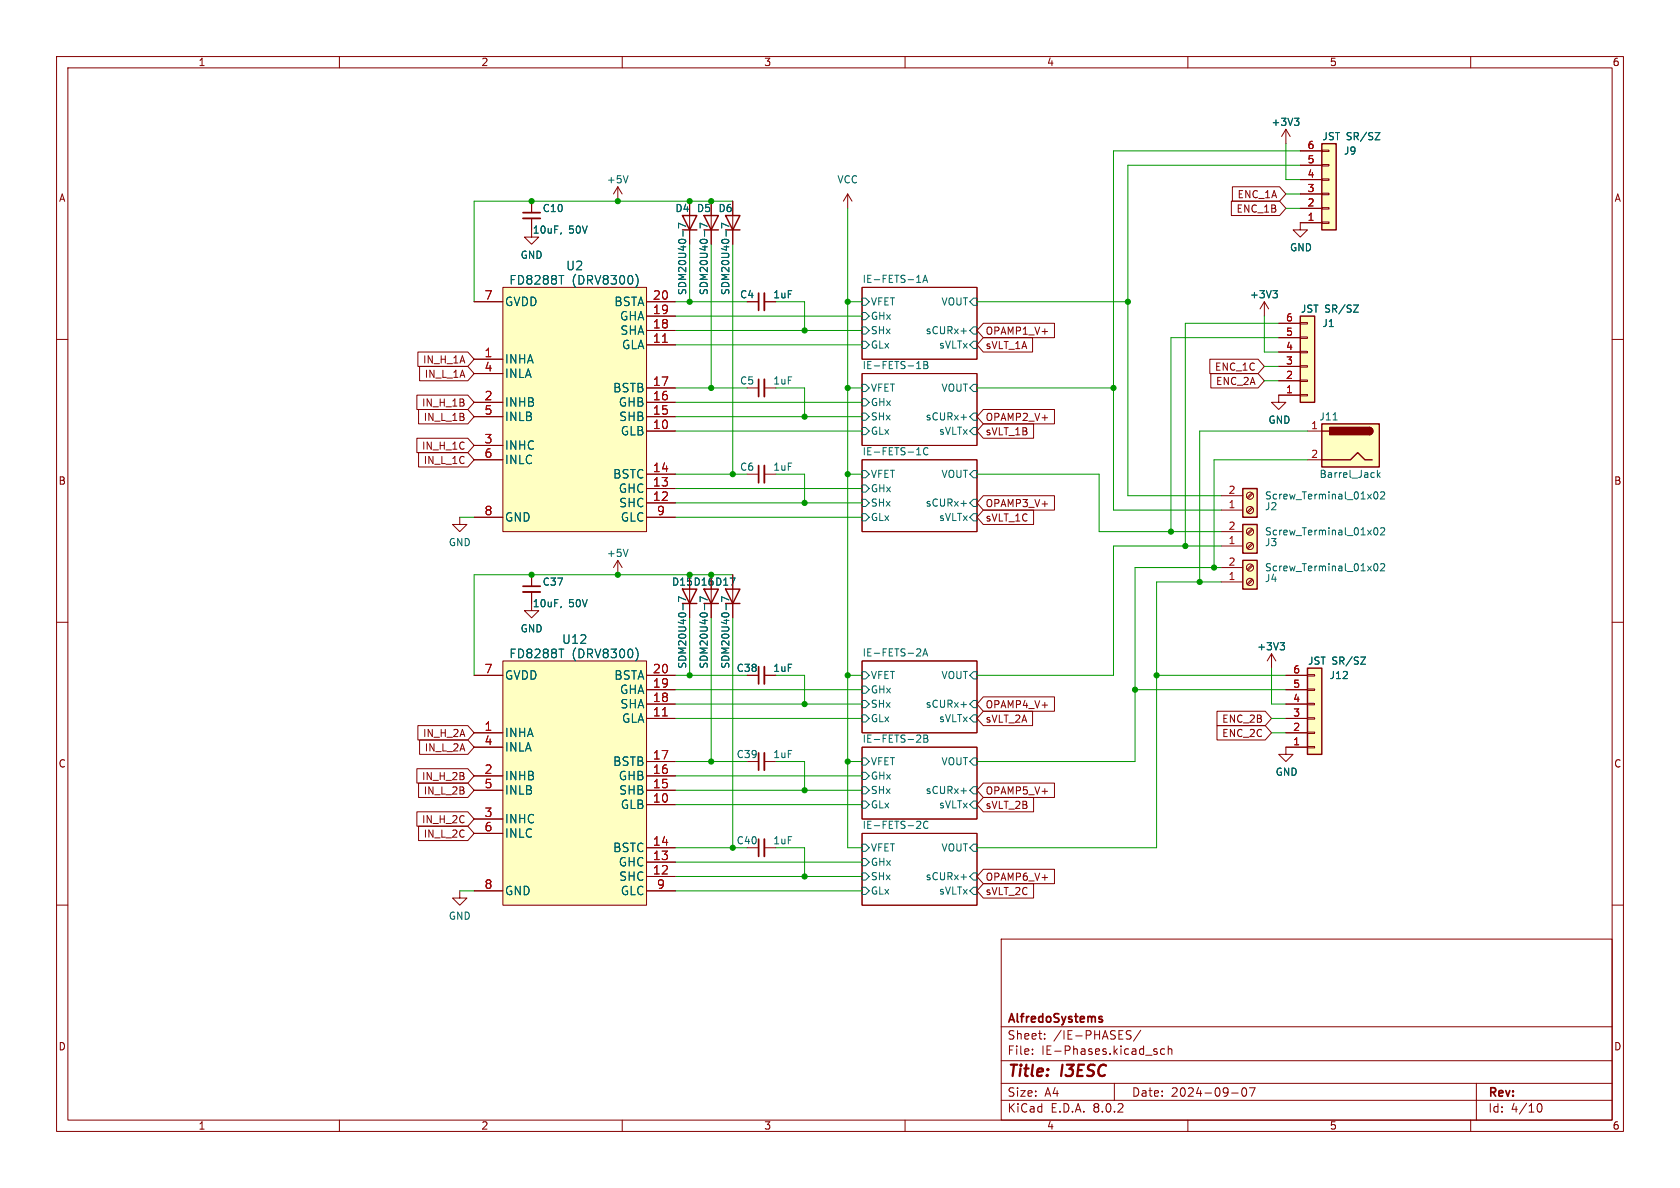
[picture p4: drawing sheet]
<svg xmlns="http://www.w3.org/2000/svg" width="297mm" height="210mm" viewBox="0 0 297 210" stroke-linecap="round" stroke-linejoin="round" font-family="sans-serif">
<g fill="none" stroke="#840000" stroke-width=".18">
<path d="M10 10h277v190h-277zM12 12h273v186h-273zM60 10v2M110 10v2M160 10v2M210 10v2M260 10v2M129.5 35.6v7.6M227.3 22.9l-.7 1.2M227.3 22.9v2.5M227.3 22.9l.8 1.2M229.9 39.4v1.2h1.2l-1.2 1.3-1.3-1.3h1.3"/>
<path d="M10 60h2M132.1 53.3h2M135.1 53.3h2.1M152.4 50.8h20.3v12.7h-20.3zM285 60h2M132.1 68.6h2M135.1 68.6h2.1M152.4 66h20.3v12.7h-20.3zM152.4 81.3h20.3v12.7h-20.3zM10 110h2M152.4 116.8h20.3v12.7h-20.3zM285 110h2"/>
<path d="M152.4 132.1h20.3v12.7h-20.3zM10 160h2M152.4 147.3h20.3v12.7h-20.3zM285 160h2M177 166h108v32h-108zM60 198v2M110 198v2M160 198v2M177 194.5h108M177 191.5h108M177 187.5h108M177 181.5h108"/>
<path d="M182.5 186.3v.1M182.5 185.5v.1M184.7 183.6v.1M184.7 182.8v.1M197 191.5v3M199.2 182.8l.6 .3 .2 .3-.3 .3-.6-.1M199.2 182.3h.8M201.7 182.1l-1.3 2M204.2 185.9l.3 .1 .1 .2-.2 .2h-.3M204.2 185.4l.3 .1M205.9 185.5l-.4-.1-.3 .3v.4l.1 .2h.6M206.5 185.5l.2-.1 .4 .1 .1 .9"/>
<path d="M206.5 184.9v1.5M210 198v2M217.7 193.2h1.2M219.7 192.4l.2-.1a.81 .81 0 0 1 .6 .6 .81 .81 0 0 1-.3 .8l-.2 .1a.81 .81 0 0 1-.3-1.4zM220.9 192.3h1l-.7 1.5M260 198v2M261 191.5v6.5M271.7 195.7l.2-.5 .2-.1a.8 .8 0 0 1 .5 .7 .8 .8 0 0 1-.5 .8l-.2-.1-.2-.5"/>
</g>
<path d="M134.1 51.8v3.1M134.1 67.1v3M194.5 179.7l.3 .1M194.5 180.2l.3 .1 .1 .2-.2 .2h-.3" fill="none" stroke="#840000" stroke-width=".3"/>
<g fill="none" stroke="#006464" stroke-width=".18">
<path d="M228.8 20.9h.8l-.4 .5M229.4 21.4l.2 .2v.3l-.2 .3M128.4 40.8v1M128.8 40l-1.2-.5v.8M152.4 52.7h.6l.7 .6-.7 .7h-.6zM152.4 55.2h.6l.7 .7-.7 .6h-.6zM152.4 57.8h.6l.7 .6-.7 .7h-.6zM162.1 49.9h.7M163.1 49.9l.5-1.2 .4 1.2M163.3 49.6h.6M169.9 58.5h1M172.1 52.7h.6v1.3h-.6l-.7-.7z"/>
<path d="M172.1 57.8h.6v1.3h-.6l-.7-.7zM152.4 60.3h.6l.7 .7-.7 .6h-.6zM152.4 67.9h.6l.7 .7-.7 .6h-.6zM152.4 70.5h.6l.7 .6-.7 .7h-.6zM152.4 73h.6l.7 .7-.7 .6h-.6zM152.4 75.6h.6l.7 .6-.7 .6h-.6zM162.1 65.2h.7M163.3 63.9h.4l.3 .2-.3 .4 .3 .1 .1 .3-.3 .3h-.5zM163.3 64.5h.4M164.1 79.3a.6 .6 0 0 0-.9 .4 .6 .6 0 0 0 .6 .7l.3-.1M169.9 73.8h1M172.1 60.3h.6v1.3h-.6l-.7-.6z"/>
<path d="M172.1 75.6h.6v1.2h-.6l-.7-.6zM172.1 67.9h.6v1.3h-.6l-.7-.6zM172.1 73h.6v1.3h-.6l-.7-.6zM152.4 83.2h.6l.7 .6-.7 .7h-.6zM152.4 85.7h.6l.7 .7-.7 .6h-.6zM152.4 88.3h.6l.7 .6-.7 .6h-.6zM152.4 90.8h.6l.7 .6-.7 .7h-.6zM162.1 80.4h.7M169.9 89h1M172.1 90.8h.6v1.3h-.6l-.7-.7zM172.1 83.2h.6v1.3h-.6l-.7-.7zM172.1 88.3h.6v1.2h-.6l-.7-.6z"/>
<path d="M152.4 118.7h.6l.7 .7-.7 .6h-.6zM162.2 114.7l.5 .1 .1 .3-.8 .9h.8M163.1 116l.5-1.3 .4 1.3M163.3 115.6h.6M172.1 118.7h.6v1.3h-.6l-.7-.6zM152.4 134h.6l.7 .6-.7 .7h-.6zM152.4 136.5h.6l.7 .7-.7 .6h-.6zM152.4 139.1h.6l.7 .6-.7 .6h-.6zM152.4 121.3h.6l.7 .6-.7 .7h-.6zM152.4 123.8h.6l.7 .7-.7 .6h-.6zM152.4 126.4h.6l.7 .6-.7 .6h-.6zM162.2 129.9l.5 .1 .1 .3-.8 .9h.8"/>
<path d="M163.3 129.9h.4l.3 .3-.3 .3 .3 .2 .1 .3-.3 .2h-.5zM163.3 130.5h.4M169.9 139.8h1M169.9 124.6h1M172.1 134h.6v1.3h-.6l-.7-.7zM172.1 139.1h.6v1.2h-.6l-.7-.6zM172.1 126.4h.6v1.2h-.6l-.7-.6zM172.1 123.8h.6v1.3h-.6l-.7-.6zM152.4 141.6h.6l.7 .6-.7 .7h-.6zM152.4 149.2h.6l.7 .7-.7 .6h-.6zM152.4 151.8h.6l.7 .6-.7 .6h-.6zM152.4 154.3h.6l.7 .6-.7 .7h-.6z"/>
<path d="M152.4 156.8h.6l.7 .7-.7 .6h-.6zM162.5 145.2l.3 .2-.1 .3-.7 .7h.8M164.1 145.3a.6 .6 0 0 0-.9 .4 .6 .6 0 0 0 .6 .7l.3-.1M169.9 155h1M172.1 141.6h.6v1.3h-.6l-.7-.7zM172.1 156.8h.6v1.3h-.6l-.7-.6zM172.1 149.2h.6v1.3h-.6l-.7-.6zM172.1 154.3h.6v1.3h-.6l-.7-.7z"/>
</g>
<path d="M128.3 38.1h2.5l-1.3 2.5zM128.3 40.6h2.5" fill="none" stroke="#840000" stroke-width=".25"/>
<path d="M135.1 51.8v3.1M135.1 67.1v3" fill="none" stroke="#840000" stroke-width=".33"/>
<path d="M231.1 118.1h2.6v15.3h-2.6z" fill="#ffffc2"/>
<path d="M227.3 119.4h3.8M231.1 119.3h1.3v.2h-1.3zM227.3 132.1h3.8M227.3 129.5h3.8M227.3 127h3.8M227.3 124.5h3.8M227.3 121.9h3.8M231.1 121.8h1.3v.2h-1.3zM231.1 124.3h1.3v.3h-1.3zM231.1 126.9h1.3v.2h-1.3zM231.1 129.4h1.3v.3h-1.3zM231.1 132h1.3v.2h-1.3z" fill="none" stroke="#840000" stroke-width=".18"/>
<path d="M231.1 118.1h2.6v15.3h-2.6z" fill="none" stroke="#840000" stroke-width=".25"/>
<path d="M240.6 116.1h.8l-.8 1.3h.8" fill="none" stroke="#006464" stroke-width=".18"/>
<path d="M233.7 25.4h2.5v15.2h-2.5z" fill="#ffffc2"/>
<g fill="none" stroke="#840000" stroke-width=".18">
<path d="M121.9 35.6v7.6M125.7 35.6v7.6M229.9 39.4h3.8M229.9 36.8h3.8M229.9 34.3h3.8M229.9 31.8h3.8M229.9 29.2h3.8M229.9 26.7h3.8M233.7 26.5h1.2v.3h-1.2zM233.7 29.1h1.2v.2h-1.2zM233.7 31.6h1.2v.3h-1.2zM233.7 34.2h1.2v.2h-1.2z"/>
<path d="M233.7 36.7h1.2v.3h-1.2zM233.7 39.2h1.2v.3h-1.2zM109.2 99.1l-.7 1.2M109.2 99.1v2.5M109.2 99.1l.8 1.2M132.1 83.8h2M135.1 83.8h2.1M125.7 101.6v7.6M224.8 115.6l-.8 1.2M224.8 115.6v2.5M224.8 115.6l.8 1.2M132.1 134.6h2"/>
<path d="M135.1 134.6h2.1M132.1 149.9h2M135.1 149.9h2.1"/>
</g>
<path d="M120.6 38.1h2.6l-1.3 2.5zM124.5 38.1h2.5l-1.3 2.5zM233.7 25.4h2.5v15.2h-2.5zM120.6 40.6h2.6M124.5 40.6h2.5M124.5 104.1h2.5l-1.3 2.6zM124.5 106.7h2.5" fill="none" stroke="#840000" stroke-width=".25"/>
<path d="M243.1 23.4h.9l-.9 1.3h.9M120.7 40.8v1M121.2 40l-1.2-.5v.8M124.6 40.8v1M125 40l-1.2-.5v.8M111 97.1l-.4 1.3M124.6 106.8v1M125 106l-1.2-.5v.8M226.3 113.6h.8l-.4 .5M226.8 114.1l.3 .2v.3l-.3 .3" fill="none" stroke="#006464" stroke-width=".18"/>
<path d="M135.1 82.3v3M135.1 133.1v3M135.1 148.3v3.1" fill="none" stroke="#840000" stroke-width=".33"/>
<path d="M134.1 82.3v3M134.1 133.1v3M134.1 148.3v3.1" fill="none" stroke="#840000" stroke-width=".3"/>
<path d="M88.9 50.8h25.4v43.2h-25.4z" fill="#ffffc2"/>
<g fill="none" stroke="#840000" stroke-width=".18">
<path d="M83.8 53.3h5.1M88.9 50.8h25.4v43.2h-25.4zM114.3 58.4h5.1M114.3 55.9h5.1M114.3 53.3h5.1M83.8 63.5h5.1M83.8 73.7h5.1M83.8 71.1h5.1M83.8 78.7h5.1M83.8 66h5.1M114.3 76.2h5.1M114.3 61h5.1"/>
<path d="M114.3 73.7h5.1M114.3 71.1h5.1M114.3 68.6h5.1M83.8 81.3h5.1M83.8 91.4h5.1M114.3 88.9h5.1M114.3 86.4h5.1M114.3 83.8h5.1M114.3 91.4h5.1M121.9 101.6v7.6M227.3 132.1v1.3h1.3l-1.3 1.2-1.2-1.2h1.2M81.3 157.5v1.3h1.2l-1.2 1.2-1.3-1.2h1.3"/>
</g>
<path d="M117.1 60.5h.9" fill="none" stroke="#a90000" stroke-width=".18"/>
<path d="M98.8 48.7h.9M112.4 48.5a1.75 1.75 0 0 1 0 2.3M120.7 106.8v1M121.2 106l-1.2-.5v.8" fill="none" stroke="#006464" stroke-width=".18"/>
<path d="M120.6 104.1h2.6l-1.3 2.6zM120.6 106.7h2.6" fill="none" stroke="#840000" stroke-width=".25"/>
<path d="M88.9 116.8h25.4v43.2h-25.4z" fill="#ffffc2"/>
<g fill="none" stroke="#840000" stroke-width=".18">
<path d="M109.2 33l-.7 1.3M109.2 33v2.6M109.2 33l.8 1.3M149.9 34.3l-.8 1.3M149.9 34.3v2.5M149.9 34.3l.7 1.3M83.8 119.4h5.1M88.9 116.8h25.4v43.2h-25.4zM94 104.6v3.4h1.2l-1.2 1.2-1.3-1.2h1.3M94 101.6v2M114.3 119.4h5.1M129.5 101.6v7.6"/>
<path d="M132.1 119.4h2M135.1 119.4h2.1M83.8 129.5h5.1M83.8 139.7h5.1M83.8 137.2h5.1M83.8 132.1h5.1M114.3 127h5.1M114.3 139.7h5.1M114.3 137.2h5.1M114.3 134.6h5.1M114.3 124.5h5.1M114.3 121.9h5.1"/>
<path d="M83.8 144.8h5.1M83.8 147.3h5.1M83.8 157.5h5.1M114.3 142.2h5.1M114.3 154.9h5.1M114.3 152.4h5.1M114.3 149.9h5.1M114.3 157.5h5.1"/>
</g>
<path d="M117.1 126.6h.9" fill="none" stroke="#a90000" stroke-width=".18"/>
<path d="M111 31.1l-.4 1.2M99.2 107.2l-.1 .2M112.4 114.5a1.75 1.75 0 0 1 0 2.3M128.4 106.8v1M128.8 106l-1.2-.5v.8" fill="none" stroke="#006464" stroke-width=".18"/>
<path d="M92.5 104.6h3M135.1 117.9v3" fill="none" stroke="#840000" stroke-width=".33"/>
<path d="M92.5 103.6h3M134.1 117.9v3" fill="none" stroke="#840000" stroke-width=".3"/>
<path d="M128.3 104.1h2.5l-1.3 2.6zM128.3 106.7h2.5" fill="none" stroke="#840000" stroke-width=".25"/>
<path d="M233.7 74.9h10.1v7.7h-10.1z" fill="#ffffc2"/>
<path d="M233.7 74.9h10.1v7.7h-10.1zM233.7 76.2h1.2M242.1 75.6a.64 .64 0 0 1 .6 .6 .64 .64 0 0 1-.6 .6M233.7 81.3h5.1l1.2-1.3 1.3 1.3h1.3" fill="none" stroke="#840000" stroke-width=".25"/>
<g fill="#840000" stroke="#840000" stroke-width=".25">
<path d="M242.1 75.6a.64 .64 0 0 1 .6 .6 .64 .64 0 0 1-.6 .6z"/>
<path d="M235.1 75.6h7v1.2h-7z"/>
</g>
<path d="M231.1 76.2h2.6M231.1 81.3h2.6" fill="none" stroke="#840000" stroke-width=".18"/>
<path d="M235.7 74.2h.7M243.5 83.1v1.3M243.6 83.9l.4 .5M244 83.6l-.5 .4" fill="none" stroke="#006464" stroke-width=".18"/>
<path d="M219.7 92.7h2.5v5.1h-2.5z" fill="#ffffc2"/>
<path d="M219.7 92.7h2.5v5.1h-2.5z" fill="none" stroke="#840000" stroke-width=".25"/>
<g fill="none" stroke="#840000" stroke-width=".18">
<path d="M215.9 96.5h3.8M215.9 94h3.8M221.3 93.5l-.9 .8M221.3 96l-.9 .9M221.5 93.6l-.9 .9M221.5 96.2l-.9 .8"/>
<circle cx="221" cy="94" r=".63"/>
<circle cx="221" cy="96.5" r=".63"/>
</g>
<path d="M243 93.4l.2-.1a.68 .68 0 0 1 .4 .6 .68 .68 0 0 1-.4 .7l-.2-.2-.1-.3zM244.1 93.4l.5-.1 .2 .4-.8 .9h.8" fill="none" stroke="#006464" stroke-width=".18"/>
<path d="M219.7 86.4h2.5v5h-2.5z" fill="#ffffc2"/>
<path d="M219.7 86.4h2.5v5h-2.5z" fill="none" stroke="#840000" stroke-width=".25"/>
<g fill="none" stroke="#840000" stroke-width=".18">
<path d="M215.9 90.2h3.8M215.9 87.6h3.8M221.3 87.1l-.9 .9M221.3 89.7l-.9 .8M221.5 87.3l-.9 .8M221.5 89.8l-.9 .9"/>
<circle cx="221" cy="87.6" r=".63"/>
<circle cx="221" cy="90.2" r=".63"/>
</g>
<path d="M243 87.1l.2-.2a.68 .68 0 0 1 .4 .7 .68 .68 0 0 1-.4 .6l-.2-.1-.1-.4zM244.1 87.1l.5-.2 .2 .4-.8 .9h.8" fill="none" stroke="#006464" stroke-width=".18"/>
<path d="M219.7 99.1h2.5v5h-2.5z" fill="#ffffc2"/>
<path d="M219.7 99.1h2.5v5h-2.5z" fill="none" stroke="#840000" stroke-width=".25"/>
<g fill="none" stroke="#840000" stroke-width=".18">
<path d="M94 38.6v3.3h1.2l-1.2 1.3-1.3-1.3h1.3M94 35.6v2M223.5 53.3l-.7 1.3M223.5 53.3v2.6M223.5 53.3l.8 1.3M81.3 91.4v1.3h1.2l-1.2 1.3-1.3-1.3h1.3M221.3 99.8l-.9 .9M221.5 100l-.9 .8M215.9 102.9h3.8M215.9 100.3h3.8M221.3 102.4l-.9 .8M221.5 102.5l-.9 .9"/>
<circle cx="221" cy="100.3" r=".63"/>
<circle cx="221" cy="102.9" r=".63"/>
</g>
<path d="M99.2 41.2l-.1 .2M225 51.4h.8l-.4 .5M225.6 51.9l.2 .2v.3l-.2 .2M243 99.8l.2-.2a.68 .68 0 0 1 .4 .7 .68 .68 0 0 1-.4 .6l-.2-.1-.1-.4zM244.1 99.8l.5-.2 .2 .4-.8 .9h.8" fill="none" stroke="#006464" stroke-width=".18"/>
<path d="M92.5 38.6h3" fill="none" stroke="#840000" stroke-width=".33"/>
<path d="M92.5 37.6h3" fill="none" stroke="#840000" stroke-width=".3"/>
<path d="M229.9 55.9h2.5v15.2h-2.5z" fill="#ffffc2"/>
<g fill="none" stroke="#840000" stroke-width=".18">
<path d="M94 35.6v2M94 38.6v2M121.9 35.6v2.5M125.7 35.6v2.5M129.5 35.6v2.5M217.7 35.6h8.5l1.1 1.2-1.1 1.3h-8.5zM217.9 33h8.3l1.1 1.3-1.1 1.3h-8.3zM229.9 39.4h3.8M229.9 36.8h3.8M229.9 34.3h3.8M229.9 31.8h3.8M229.9 29.2h3.8"/>
<path d="M229.9 26.7h3.8M83.8 53.3h5.1M114.3 53.3h5.1M114.3 58.4h5.1M114.3 55.9h5.1M121.9 40.6v2.6M125.7 40.6v2.6M129.5 40.6v2.6M132.1 53.3h2M135.1 53.3h2.1M173.8 59.7h8.7v2.5h-8.7l-1.1-1.2zM173.8 57.1h12.6v2.6h-12.6l-1.1-1.3z"/>
<path d="M226.1 59.7h3.8M226.1 57.2h3.8M229.9 57h1.2v.3h-1.2zM229.9 59.6h1.2v.2h-1.2zM73.7 77.5h9l1.1 1.2-1.1 1.3h-9zM73.7 69.8h9l1.1 1.3-1.1 1.3h-9zM73.9 62.2h8.8l1.1 1.3-1.1 1.3h-8.8zM74 72.4h8.7l1.1 1.3-1.1 1.2h-8.7zM74.2 64.8h8.5l1.1 1.2-1.1 1.3h-8.5zM83.8 63.5h5.1M83.8 73.7h5.1M83.8 71.1h5.1"/>
<path d="M83.8 78.7h5.1M83.8 66h5.1M114.3 76.2h5.1M114.3 61h5.1M114.3 73.7h5.1M114.3 71.1h5.1M114.3 68.6h5.1M173.8 72.4h12.6v2.5h-12.6l-1.1-1.2zM173.8 74.9h8.9v2.6h-8.9l-1.1-1.3zM213.9 63.5h8.5l1.1 1.3-1.1 1.2h-8.5zM214.1 66h8.3l1.1 1.3-1.1 1.3h-8.3zM226.1 67.3h3.8"/>
<path d="M226.1 64.8h3.8M226.1 62.2h3.8M229.9 62.1h1.2v.3h-1.2zM229.9 64.6h1.2v.3h-1.2zM229.9 67.2h1.2v.2h-1.2zM229.9 69.7h1.2v.3h-1.2zM229.9 69.9h-3.8v1.2h1.2l-1.2 1.3-1.3-1.3h1.3M74 80h8.7l1.1 1.3-1.1 1.3h-8.7zM83.8 81.3h5.1M83.8 91.4h5.1M114.3 88.9h5.1M114.3 86.4h5.1"/>
<path d="M114.3 83.8h5.1M114.3 91.4h5.1M173.8 90.2h8.9v2.5h-8.9l-1.1-1.3zM173.8 87.6h12.6v2.6h-12.6l-1.1-1.3zM83.8 119.4h5.1M94 101.6v2M94 104.6v2.1M114.3 119.4h5.1M121.9 101.6v2.5M121.9 106.7v2.5M125.7 101.6v2.5M125.7 106.7v2.5"/>
<path d="M129.5 101.6v2.5M129.5 106.7v2.5M132.1 119.4h2M135.1 119.4h2.1M227.3 119.4h3.8M73.7 135.9h9l1.1 1.3-1.1 1.2h-9zM73.9 128.3h8.8l1.1 1.2-1.1 1.3h-8.8zM74 138.4h8.7l1.1 1.3-1.1 1.3h-8.7zM74.2 130.8h8.5l1.1 1.3-1.1 1.3h-8.5zM83.8 132.1h5.1M83.8 129.5h5.1M83.8 139.7h5.1"/>
<path d="M83.8 137.2h5.1M114.3 127h5.1M114.3 124.5h5.1M114.3 121.9h5.1M114.3 139.7h5.1M114.3 137.2h5.1M114.3 134.6h5.1M173.8 123.2h12.6v2.5h-12.6l-1.1-1.2zM173.8 125.7h8.7v2.6h-8.7l-1.1-1.3zM173.8 138.4h12.6v2.6h-12.6l-1.1-1.3zM215.1 128.3h8.6l1.1 1.2-1.1 1.3h-8.6zM215.1 125.7h8.6l1.1 1.3-1.1 1.3h-8.6z"/>
<path d="M227.3 132.1h3.8M227.3 129.5h3.8M227.3 127h3.8M227.3 124.5h3.8M227.3 121.9h3.8M73.7 143.5h9l1.1 1.3-1.1 1.3h-9zM74 146h8.7l1.1 1.3-1.1 1.3h-8.7zM83.8 144.8h5.1M83.8 147.3h5.1M83.8 157.5h5.1M114.3 142.2h5.1M114.3 154.9h5.1"/>
<path d="M114.3 152.4h5.1M114.3 149.9h5.1M114.3 157.5h5.1M173.8 156.2h8.9v2.6h-8.9l-1.1-1.3zM173.8 141h8.9v2.5h-8.9l-1.1-1.3zM173.8 153.7h12.6v2.5h-12.6l-1.1-1.3z"/>
</g>
<path d="M229.9 55.9h2.5v15.2h-2.5z" fill="none" stroke="#840000" stroke-width=".25"/>
<g fill="none" stroke="#006464" stroke-width=".18">
<path d="M228.8 20.9h.8l-.4 .5M229.4 21.4l.2 .2v.3l-.2 .3M243.1 23.4h.9l-.9 1.3h.9M98.8 48.7h.9M99.2 41.2l-.1 .2M112.4 48.5a1.75 1.75 0 0 1 0 2.3M120.7 40.8v1M121.2 40l-1.2-.5v.8M124.6 40.8v1M125 40l-1.2-.5v.8M128.4 40.8v1M128.8 40l-1.2-.5v.8"/>
<path d="M225 51.4h.8l-.4 .5M225.6 51.9l.2 .2v.3l-.2 .2M239.3 53.9h.8l-.8 1.3h.8M99.2 107.2l-.1 .2M112.4 114.5a1.75 1.75 0 0 1 0 2.3M120.7 106.8v1M121.2 106l-1.2-.5v.8M124.6 106.8v1M125 106l-1.2-.5v.8M128.4 106.8v1M128.8 106l-1.2-.5v.8M226.3 113.6h.8l-.4 .5"/>
<path d="M226.8 114.1l.3 .2v.3l-.3 .3M240.6 116.1h.8l-.8 1.3h.8"/>
</g>
<g fill="none" stroke="#009600" stroke-width=".18">
<path d="M129.5 35.6h-45.7v17.7M149.9 36.8v113.1h2.5M227.3 36.8h2.6M227.3 25.4v6.4h2.6M227.3 34.3h2.6M229.9 26.7h-33.1v63.5h19.1M229.9 29.2h-30.5v58.4h16.5M119.4 53.3h12.7M119.4 58.4h33M119.4 55.9h33M121.9 43.2v10.1M125.7 43.2v25.4"/>
<path d="M129.5 43.2v40.6M137.2 53.3h5v5.1M149.9 53.3h2.5M172.7 53.3h26.7M223.5 55.9v6.3h2.6M226.1 57.2h-16.6v39.3M226.1 59.7h-19.1v34.3M119.4 68.6h12.7M119.4 73.7h33M119.4 61h33M119.4 71.1h33M119.4 76.2h33"/>
<path d="M137.2 68.6h5v5.1M149.9 68.6h2.5M172.7 68.6h24.1M223.5 67.3h2.6M223.5 64.8h2.6M231.1 76.2h-19v26.7M81.3 91.4h2.5M119.4 83.8h12.7M119.4 91.4h33M119.4 88.9h33M119.4 86.4h33M137.2 83.8h5v5.1"/>
<path d="M149.9 83.8h2.5M172.7 83.8h21.6v10.2h21.6M215.9 96.5h-19.1v22.9h-24.1M231.1 81.3h-16.5v19M119.4 119.4h12.7M121.9 109.2v10.2M125.7 109.2v25.4M129.5 109.2v40.7M129.5 101.6h-45.7v17.8M137.2 119.4h5v5.1M149.9 119.4h2.5M204.5 119.4h22.8"/>
<path d="M215.9 100.3h-15.2v34.3h-28M215.9 102.9h-11.4v47h-31.8M224.8 118.1v6.4h2.5M119.4 124.5h33M119.4 134.6h12.7M119.4 137.2h33M119.4 139.7h33M119.4 127h33M119.4 121.9h33M137.2 134.6h5v5.1M149.9 134.6h2.5M200.7 121.9h26.6"/>
<path d="M224.8 127h2.5M224.8 129.5h2.5M81.3 157.5h2.5M119.4 149.9h12.7M119.4 154.9h33M119.4 152.4h33M119.4 157.5h33M119.4 142.2h33M137.2 149.9h5v5"/>
</g>
<path d="M117.1 60.5h.9M117.1 126.6h.9" fill="none" stroke="#a90000" stroke-width=".18"/>
<g fill="#009600" stroke="#009600" stroke-width=".18">
<circle cx="200.7" cy="121.9" r=".46"/>
<circle cx="204.5" cy="119.4" r=".46"/>
<circle cx="149.9" cy="68.6" r=".46"/>
<circle cx="149.9" cy="83.8" r=".46"/>
<circle cx="129.5" cy="83.8" r=".46"/>
<circle cx="142.2" cy="88.9" r=".46"/>
<circle cx="142.2" cy="58.4" r=".46"/>
<circle cx="149.9" cy="53.3" r=".46"/>
<circle cx="142.2" cy="73.7" r=".46"/>
<circle cx="121.9" cy="119.4" r=".46"/>
<circle cx="142.2" cy="124.5" r=".46"/>
<circle cx="149.9" cy="119.4" r=".46"/>
<circle cx="125.7" cy="134.6" r=".46"/>
<circle cx="129.5" cy="149.9" r=".46"/>
<circle cx="149.9" cy="134.6" r=".46"/>
<circle cx="214.6" cy="100.3" r=".46"/>
<circle cx="212.1" cy="102.9" r=".46"/>
<circle cx="207" cy="94" r=".46"/>
<circle cx="209.5" cy="96.5" r=".46"/>
<circle cx="121.9" cy="53.3" r=".46"/>
<circle cx="121.9" cy="35.6" r=".46"/>
<circle cx="125.7" cy="35.6" r=".46"/>
<circle cx="109.2" cy="35.6" r=".46"/>
<circle cx="94" cy="35.6" r=".46"/>
<circle cx="125.7" cy="68.6" r=".46"/>
<circle cx="199.4" cy="53.3" r=".46"/>
<circle cx="196.8" cy="68.6" r=".46"/>
<circle cx="142.2" cy="139.7" r=".46"/>
<circle cx="142.2" cy="154.9" r=".46"/>
<circle cx="121.9" cy="101.6" r=".46"/>
<circle cx="94" cy="101.6" r=".46"/>
<circle cx="109.2" cy="101.6" r=".46"/>
<circle cx="125.7" cy="101.6" r=".46"/>
</g>
<g font-size="2.8" fill="#840000">
<text x="178" y="190.9">Title:</text>
<text x="187.7" y="190.9">I3ESC</text>
</g>
<g font-size="2.1" fill="#006464">
<text x="100" y="48">U2</text>
<text x="89.9" y="50.5">FD8288T</text>
<text x="101.1" y="50.5">(DRV8300)</text>
<text x="89.2" y="54.3">GVDD</text>
<text x="108.5" y="54.3">BSTA</text>
<text x="109.5" y="56.9">GHA</text>
<text x="109.6" y="59.4">SHA</text>
<text x="89.2" y="64.5">INHA</text>
<text x="109.9" y="61.9">GLA</text>
<text x="89.2" y="67">INLA</text>
<text x="108.3" y="69.6">BSTB</text>
<text x="89.2" y="72.1">INHB</text>
<text x="89.2" y="74.6">INLB</text>
<text x="109.3" y="72.1">GHB</text>
<text x="109.4" y="74.6">SHB</text>
<text x="109.7" y="77.2">GLB</text>
<text x="89.2" y="79.7">INHC</text>
<text x="89.2" y="82.3">INLC</text>
<text x="108.3" y="84.8">BSTC</text>
<text x="109.3" y="87.3">GHC</text>
<text x="109.4" y="89.9">SHC</text>
<text x="89.2" y="92.4">GND</text>
<text x="109.7" y="92.4">GLC</text>
<text x="89.9" y="116.6">FD8288T</text>
<text x="99.3" y="114">U12</text>
<text x="101.1" y="116.6">(DRV8300)</text>
<text x="89.2" y="120.4">GVDD</text>
<text x="108.5" y="120.4">BSTA</text>
<text x="109.5" y="122.9">GHA</text>
<text x="109.6" y="125.4">SHA</text>
<text x="89.2" y="130.5">INHA</text>
<text x="109.9" y="128">GLA</text>
<text x="89.2" y="133.1">INLA</text>
<text x="108.3" y="135.6">BSTB</text>
<text x="89.2" y="138.1">INHB</text>
<text x="89.2" y="140.7">INLB</text>
<text x="109.3" y="138.1">GHB</text>
<text x="109.4" y="140.7">SHB</text>
<text x="109.7" y="143.2">GLB</text>
<text x="89.2" y="145.8">INHC</text>
<text x="89.2" y="148.3">INLC</text>
<text x="108.3" y="150.8">BSTC</text>
<text x="109.3" y="153.4">GHC</text>
<text x="109.4" y="155.9">SHC</text>
<text x="89.2" y="158.5">GND</text>
<text x="109.7" y="158.5">GLC</text>
</g>
<g font-size="2.1" fill="#a90000">
<text x="85.6" y="53.1">7</text>
<text x="115.3" y="53.1">20</text>
<text x="115.3" y="58.2">18</text>
<text x="115.3" y="55.6">19</text>
<text x="85.6" y="63.2">1</text>
<text x="85.6" y="65.8">4</text>
<text x="115.3" y="60.7">11</text>
<text x="85.6" y="70.9">2</text>
<text x="115.3" y="70.9">16</text>
<text x="115.3" y="68.3">17</text>
<text x="85.6" y="73.4">5</text>
<text x="115.3" y="75.9">10</text>
<text x="115.3" y="73.4">15</text>
<text x="85.6" y="78.5">3</text>
<text x="85.6" y="81">6</text>
<text x="115.3" y="83.6">14</text>
<text x="115.3" y="88.6">12</text>
<text x="115.3" y="86.1">13</text>
<text x="85.6" y="91.2">8</text>
<text x="116" y="91.2">9</text>
<text x="85.6" y="119.1">7</text>
<text x="115.3" y="119.1">20</text>
<text x="115.3" y="124.2">18</text>
<text x="115.3" y="121.7">19</text>
<text x="85.6" y="129.3">1</text>
<text x="85.6" y="131.8">4</text>
<text x="115.3" y="126.7">11</text>
<text x="85.6" y="136.9">2</text>
<text x="115.3" y="136.9">16</text>
<text x="115.3" y="134.4">17</text>
<text x="85.6" y="139.4">5</text>
<text x="115.3" y="142">10</text>
<text x="115.3" y="139.4">15</text>
<text x="85.6" y="144.5">3</text>
<text x="85.6" y="147.1">6</text>
<text x="115.3" y="149.6">14</text>
<text x="115.3" y="154.7">12</text>
<text x="115.3" y="152.1">13</text>
<text x="85.6" y="157.2">8</text>
<text x="116" y="157.2">9</text>
</g>
<g font-size="2.1" fill="#840000">
<text x="178" y="184">Sheet:</text>
<text x="178" y="181.2">AlfredoSystems</text>
<text x="186.2" y="184">/IE-PHASES/</text>
<text x="178" y="186.7">File:</text>
<text x="184.1" y="186.7">IE-Phases.kicad_sch</text>
<text x="178" y="196.9">KiCad</text>
<text x="178" y="194.1">Size:</text>
<text x="184.7" y="194.1">A4</text>
<text x="185.7" y="196.9">E.D.A.</text>
<text x="193.3" y="196.9">8.0.2</text>
<text x="200" y="194.1">Date:</text>
<text x="207" y="194.1">2024-09-07</text>
<text x="263" y="194.3">Rev:</text>
<text x="263" y="196.9">Id:</text>
<text x="267.1" y="196.9">4/10</text>
</g>
<g font-size="1.8" fill="#840000">
<text x="35" y="11.9">1</text>
<text x="85" y="11.9">2</text>
<text x="135" y="11.9">3</text>
<text x="185" y="11.9">4</text>
<text x="235" y="11.9">5</text>
<text x="285" y="11.9">6</text>
<text x="10.3" y="35.9">A</text>
<text x="218.7" y="35.2">ENC_1A</text>
<text x="285.3" y="35.9">A</text>
<text x="218.5" y="37.8">ENC_1B</text>
<text x="174.1" y="59.4">OPAMP1_V+</text>
<text x="74.7" y="64.5">IN_H_1A</text>
<text x="174.1" y="61.9">sVLT_1A</text>
<text x="214.7" y="65.7">ENC_1C</text>
<text x="75" y="67">IN_L_1A</text>
<text x="214.9" y="68.3">ENC_2A</text>
<text x="74.5" y="72.1">IN_H_1B</text>
<text x="74.8" y="74.6">IN_L_1B</text>
<text x="174.1" y="74.6">OPAMP2_V+</text>
<text x="174.1" y="77.2">sVLT_1B</text>
<text x="74.5" y="79.7">IN_H_1C</text>
<text x="74.8" y="82.2">IN_L_1C</text>
<text x="10.3" y="85.9">B</text>
<text x="174.1" y="89.9">OPAMP3_V+</text>
<text x="285.3" y="85.9">B</text>
<text x="174.1" y="92.4">sVLT_1C</text>
<text x="174.1" y="125.4">OPAMP4_V+</text>
<text x="74.7" y="130.5">IN_H_2A</text>
<text x="174.1" y="128">sVLT_2A</text>
<text x="216" y="130.5">ENC_2C</text>
<text x="216" y="128">ENC_2B</text>
<text x="10.3" y="135.9">C</text>
<text x="75" y="133">IN_L_2A</text>
<text x="285.3" y="135.9">C</text>
<text x="74.5" y="138.1">IN_H_2B</text>
<text x="74.8" y="140.7">IN_L_2B</text>
<text x="174.1" y="143.2">sVLT_2B</text>
<text x="174.1" y="140.7">OPAMP5_V+</text>
<text x="74.5" y="145.7">IN_H_2C</text>
<text x="74.8" y="148.3">IN_L_2C</text>
<text x="174.1" y="155.9">OPAMP6_V+</text>
<text x="174.1" y="158.4">sVLT_2C</text>
<text x="10.3" y="185.9">D</text>
<text x="285.3" y="185.9">D</text>
<text x="35" y="199.9">1</text>
<text x="85" y="199.9">2</text>
<text x="135" y="199.9">3</text>
<text x="185" y="199.9">4</text>
<text x="235" y="199.9">5</text>
<text x="285" y="199.9">6</text>
</g>
<g font-size="1.8" fill="#006464">
<text x="224.7" y="22.5">+3V3</text>
<text x="233.7" y="25">JST SR/SZ</text>
<text x="237.5" y="27.5">J9</text>
<text x="107.2" y="32.6">+5V</text>
<text x="147.9" y="32.6">VCC</text>
<text x="94.1" y="41.5">10uF,</text>
<text x="95.8" y="37.7">C10</text>
<text x="100.5" y="41.5">50V</text>
<text x="119.3" y="37.7">D4</text>
<text x="123.1" y="37.7">D5</text>
<text x="126.9" y="37.7">D6</text>
<text x="91.9" y="45.9">GND</text>
<text x="228" y="44.6">GND</text>
<text x="121.5" y="52.3" transform="rotate(-90 121.5 52.3)">SDM20U40-7</text>
<text x="125.3" y="52.3" transform="rotate(-90 125.3 52.3)">SDM20U40-7</text>
<text x="129.1" y="52.3" transform="rotate(-90 129.1 52.3)">SDM20U40-7</text>
<text x="130.7" y="52.9">C4</text>
<text x="136.6" y="52.9">1uF</text>
<text x="152.4" y="50.1">IE-FETS-1A</text>
<text x="220.9" y="52.9">+3V3</text>
<text x="153.9" y="54.2">VFET</text>
<text x="153.9" y="56.7">GHx</text>
<text x="153.9" y="59.3">SHx</text>
<text x="163.6" y="59.3">sCURx+</text>
<text x="166.3" y="54.2">VOUT</text>
<text x="229.9" y="55.5">JST SR/SZ</text>
<text x="233.7" y="58">J1</text>
<text x="152.4" y="65.3">IE-FETS-1B</text>
<text x="153.9" y="61.8">GLx</text>
<text x="165.9" y="61.8">sVLTx</text>
<text x="130.7" y="68.2">C5</text>
<text x="136.6" y="68.2">1uF</text>
<text x="153.9" y="69.4">VFET</text>
<text x="153.9" y="72">GHx</text>
<text x="166.3" y="69.4">VOUT</text>
<text x="153.9" y="74.5">SHx</text>
<text x="153.9" y="77.1">GLx</text>
<text x="163.6" y="74.5">sCURx+</text>
<text x="165.9" y="77.1">sVLTx</text>
<text x="224.2" y="75.1">GND</text>
<text x="233.2" y="74.5">J11</text>
<text x="130.7" y="83.4">C6</text>
<text x="136.6" y="83.4">1uF</text>
<text x="152.4" y="80.6">IE-FETS-1C</text>
<text x="153.9" y="84.7">VFET</text>
<text x="153.9" y="87.2">GHx</text>
<text x="153.9" y="89.8">SHx</text>
<text x="163.6" y="89.8">sCURx+</text>
<text x="166.3" y="84.7">VOUT</text>
<text x="223.5" y="88.5">Screw_Terminal_01x02</text>
<text x="233.2" y="84.7">Barrel_Jack</text>
<text x="153.9" y="92.3">GLx</text>
<text x="165.9" y="92.3">sVLTx</text>
<text x="223.5" y="90.4">J2</text>
<text x="223.5" y="94.8">Screw_Terminal_01x02</text>
<text x="79.2" y="96.7">GND</text>
<text x="107.2" y="98.7">+5V</text>
<text x="223.5" y="96.7">J3</text>
<text x="223.5" y="101.2">Screw_Terminal_01x02</text>
<text x="94.1" y="107.5">10uF,</text>
<text x="95.8" y="103.7">C37</text>
<text x="100.5" y="107.5">50V</text>
<text x="118.7" y="103.7">D15</text>
<text x="122.5" y="103.7">D16</text>
<text x="126.3" y="103.7">D17</text>
<text x="223.5" y="103.1">J4</text>
<text x="91.9" y="112">GND</text>
<text x="121.5" y="118.3" transform="rotate(-90 121.5 118.3)">SDM20U40-7</text>
<text x="125.3" y="118.3" transform="rotate(-90 125.3 118.3)">SDM20U40-7</text>
<text x="129.1" y="118.3" transform="rotate(-90 129.1 118.3)">SDM20U40-7</text>
<text x="130.1" y="119">C38</text>
<text x="136.6" y="119">1uF</text>
<text x="152.4" y="116.1">IE-FETS-2A</text>
<text x="222.1" y="115.2">+3V3</text>
<text x="231.1" y="117.7">JST SR/SZ</text>
<text x="153.9" y="120.2">VFET</text>
<text x="153.9" y="122.8">GHx</text>
<text x="153.9" y="125.3">SHx</text>
<text x="163.6" y="125.3">sCURx+</text>
<text x="166.3" y="120.2">VOUT</text>
<text x="235" y="120.2">J12</text>
<text x="152.4" y="131.4">IE-FETS-2B</text>
<text x="153.9" y="127.9">GLx</text>
<text x="165.9" y="127.9">sVLTx</text>
<text x="130.1" y="134.2">C39</text>
<text x="136.6" y="134.2">1uF</text>
<text x="153.9" y="135.5">VFET</text>
<text x="166.3" y="135.5">VOUT</text>
<text x="225.4" y="137.3">GND</text>
<text x="153.9" y="138">GHx</text>
<text x="153.9" y="140.6">SHx</text>
<text x="153.9" y="143.1">GLx</text>
<text x="163.6" y="140.6">sCURx+</text>
<text x="165.9" y="143.1">sVLTx</text>
<text x="130.1" y="149.5">C40</text>
<text x="136.6" y="149.5">1uF</text>
<text x="152.4" y="146.6">IE-FETS-2C</text>
<text x="153.9" y="150.7">VFET</text>
<text x="153.9" y="153.3">GHx</text>
<text x="153.9" y="155.8">SHx</text>
<text x="163.6" y="155.8">sCURx+</text>
<text x="166.3" y="150.7">VOUT</text>
<text x="153.9" y="158.3">GLx</text>
<text x="165.9" y="158.3">sVLTx</text>
<text x="79.2" y="162.8">GND</text>
</g>
<g font-size="1.8" fill="#a90000">
<text x="231.1" y="29">5</text>
<text x="231.1" y="26.4">6</text>
<text x="231.1" y="34">3</text>
<text x="231.1" y="31.5">4</text>
<text x="231.1" y="39.1">1</text>
<text x="231.1" y="36.6">2</text>
<text x="227.3" y="59.4">5</text>
<text x="227.3" y="56.9">6</text>
<text x="227.3" y="64.5">3</text>
<text x="227.3" y="62">4</text>
<text x="227.3" y="69.6">1</text>
<text x="227.3" y="67.1">2</text>
<text x="231.7" y="75.9">1</text>
<text x="231.7" y="81">2</text>
<text x="217.1" y="89.9">1</text>
<text x="217.1" y="87.4">2</text>
<text x="217.1" y="93.7">2</text>
<text x="217.1" y="96.3">1</text>
<text x="217.1" y="100.1">2</text>
<text x="217.1" y="102.6">1</text>
<text x="228.5" y="119.1">6</text>
<text x="228.5" y="124.2">4</text>
<text x="228.5" y="121.7">5</text>
<text x="228.5" y="131.8">1</text>
<text x="228.5" y="129.3">2</text>
<text x="228.5" y="126.7">3</text>
</g>
</svg>
